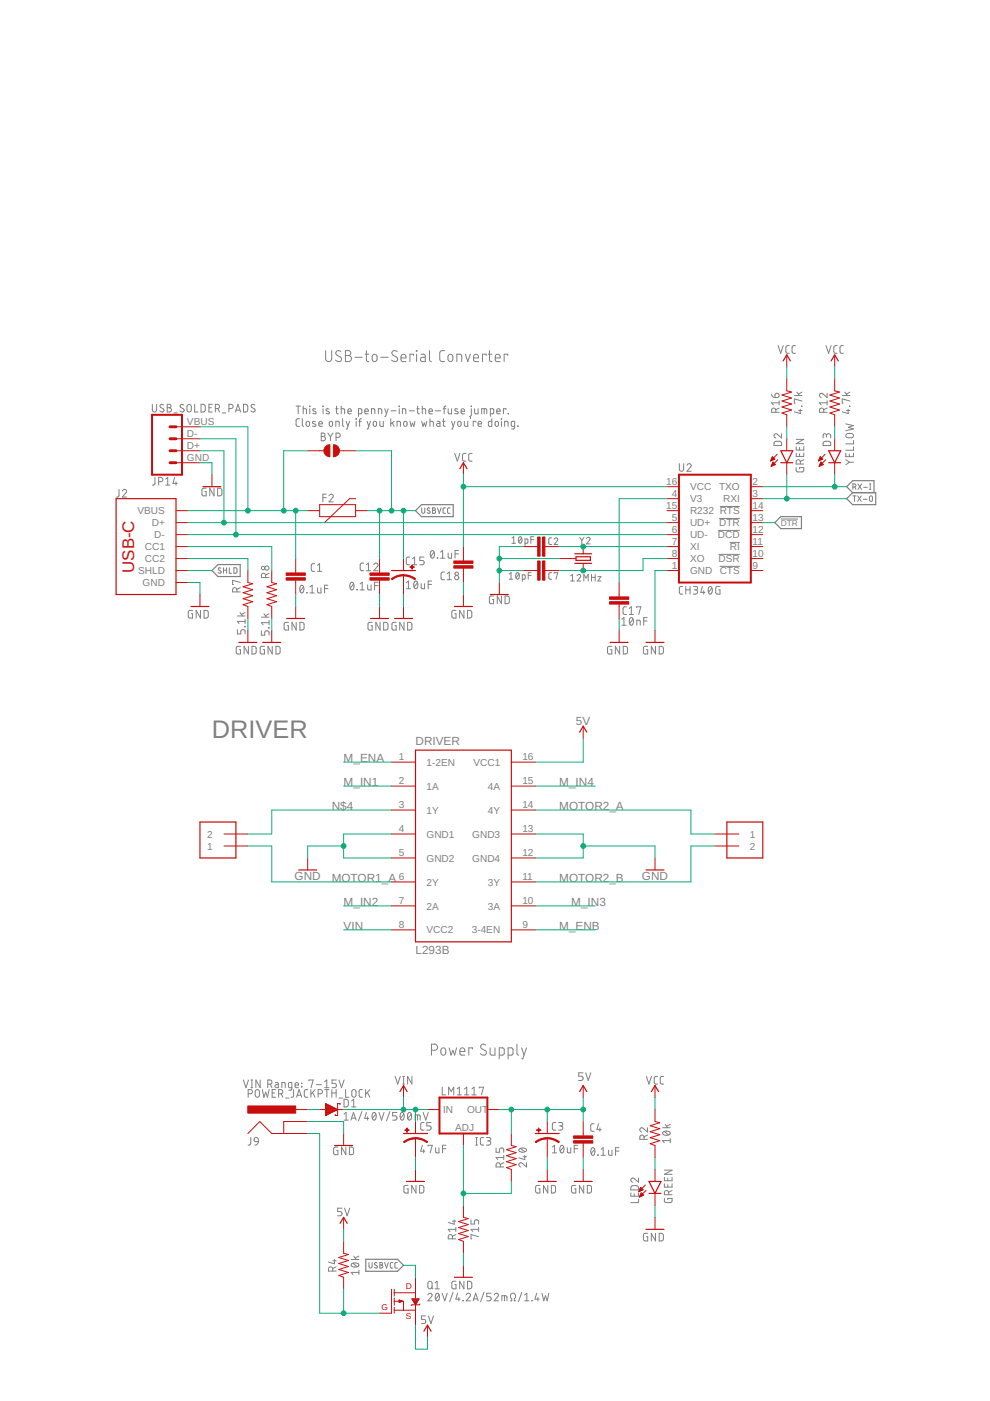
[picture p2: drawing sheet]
<svg xmlns="http://www.w3.org/2000/svg" width="210mm" height="297mm" viewBox="0 0 210 297" stroke-linecap="round" stroke-linejoin="round" font-family="sans-serif">
<g fill="none" stroke="#808080" stroke-width=".21">
<path d="M69 74.3v1.7a.65 .65 0 0 0 .7 .7 .65 .65 0 0 0 .6-.7v-1.7M72.3 74.5a.58 .58 0 0 0-.9-.1 .58 .58 0 0 0 .1 .9l.7 .4a.58 .58 0 0 1 0 .9 .58 .58 0 0 1-.8-.1l-.3-.2M73.2 74.3h.7a.52 .52 0 0 1 .5 .6 .52 .52 0 0 1-.5 .5 .65 .65 0 0 1 .6 .6 .65 .65 0 0 1-.6 .7h-.7zM73.2 75.4h.7M75.2 75.8h1.6M77.4 75.1h.8M77.7 74.3v2l.1 .3 .4 .1M79 75.3l.5-.2a.87 .87 0 0 1 0 1.6l-.3-.1-.3-.3zM80.7 75.8h1.6M84.2 74.5a.58 .58 0 0 0-.9-.1 .58 .58 0 0 0 .1 .9l.7 .4a.58 .58 0 0 1 0 .9 .58 .58 0 0 1-.9-.1l-.2-.2M85 75.9h1.1a.54 .54 0 0 0-.4-.8 .54 .54 0 0 0-.7 .5l.2 1 .9 .1M87.7 75.4v-.3h-.8v1.6"/>
<path d="M88.3 74.3l.1 .2zM88.3 75.1v1.6M89.3 75.1h.6l.2 .3 .1 1.3h-.6a.46 .46 0 0 1-.5-.5 .46 .46 0 0 1 .5-.4h.6M91.1 74.3v2l.1 .3 .3 .1M94.3 74.3l-.7 .1-.4 .4 .1 1.7 .3 .1 .7 .1M95.1 75.3l.5-.2a.87 .87 0 0 1 0 1.6l-.4-.1-.2-.3zM96.9 76.7v-1.6h.6l.4 .3v1.3M98.7 75.1l.5 1.6 .5-1.6M100.4 75.9h1.1a.54 .54 0 0 0-.4-.8 .54 .54 0 0 0-.7 .5l.1 1 1 .1M103.1 75.4v-.3h-.8v1.6M103.5 75.1h.8M103.8 74.3v2.1l.5 .3"/>
<path d="M105 75.9h1a.54 .54 0 0 0-.3-.8 .54 .54 0 0 0-.7 .5l.1 1 .9 .1M107.7 75.4v-.3h-.8v1.6M165 73.3l.5 1.6 .6-1.6M167.3 73.3l-.6 .1-.1 .2v1.1l.3 .2h.4M168.7 73.3h-.6l-.2 .3 .1 1.1 .1 .2h.6M175.1 73.3l.6 1.6 .5-1.6M177.5 73.3l-.6 .1-.1 .2v1.1l.2 .2h.5M178.8 73.3h-.5l-.2 .3v1.1l.2 .2h.5M32.3 85.7v1.2a.46 .46 0 0 0 .5 .5 .46 .46 0 0 0 .4-.5v-1.2M34.7 85.9l-.4-.2-.4 .4 .1 .2 .6 .4a.38 .38 0 0 1 .1 .5 .38 .38 0 0 1-.5 .1l-.3-.2M35.5 85.7h.4a.36 .36 0 0 1 .4 .4 .36 .36 0 0 1-.4 .3 .46 .46 0 0 1 .5 .5 .46 .46 0 0 1-.5 .5h-.4zM35.5 86.4h.4"/>
<path d="M36.9 87.5h.7M38.9 85.9l-.4-.2-.3 .4 .1 .2 .6 .4a.38 .38 0 0 1 .1 .5 .38 .38 0 0 1-.5 .1l-.4-.2M39.8 85.9l.3-.2 .3 .2 .2 1a.46 .46 0 0 1-.5 .5 .46 .46 0 0 1-.5-.5zM41.3 85.7v1.7h.7M42.6 85.7l.6 .1 .3 .2v1.1l-.3 .2-.6 .1zM44.3 86.4h.5M45 85.7h-.7v1.7h.7M45.7 86.6h.4a.46 .46 0 0 0 .4-.4 .46 .46 0 0 0-.4-.5h-.4v1.7M46.2 86.6l.3 .8M47.1 87.5h.8M48.5 86.6h.5a.46 .46 0 0 0 .4-.4 .46 .46 0 0 0-.4-.5h-.5v1.7M49.9 87.4l.6-1.7 .5 1.7"/>
<path d="M50.1 87h.8M51.6 85.7l.7 .1 .2 .2v.9l-.2 .4-.7 .1zM54 85.9l-.4-.2-.4 .4 .1 .2 .6 .4a.38 .38 0 0 1 .2 .5 .38 .38 0 0 1-.6 .1l-.3-.2M62.8 86.1h.9M63.2 86.1v1.6M63.5 88.8l-.6 .1-.1 .2v1.1l.2 .2h.5M64.1 88.8v1.3l.3 .3M64.3 86.7l.7 .1v.9M64.3 86.1v1.6M65 89.4h.5l.1 .6a.37 .37 0 0 1-.3 .4 .37 .37 0 0 1-.4-.4zM65.6 86.1l.1 .1zM65.7 86.7v1"/>
<path d="M66.9 89.4l-.4-.1-.2 .3 .7 .4v.3l-.2 .1-.5-.1M67 86.7h-.5l-.2 .2 .7 .5v.2l-.2 .1h-.5M67.6 89.9h.7a.39 .39 0 0 0-.2-.6 .39 .39 0 0 0-.5 .4l.1 .6 .6 .1M68.1 91.8h.5a.36 .36 0 0 1 .3 .4 .36 .36 0 0 1-.3 .3 .46 .46 0 0 1 .4 .5 .46 .46 0 0 1-.4 .5h-.5zM68.1 92.5h.5M68.5 86.1v.1zM68.5 86.7v1M69.5 91.8l.6 .8M69.7 86.7h-.4l-.2 .2 .7 .5v.2l-.2 .1h-.5M69.9 89.4h.5l.1 .6a.36 .36 0 0 1-.3 .4 .36 .36 0 0 1-.4-.4zM70.1 92.6v.9M70.6 91.8l-.5 .8"/>
<path d="M71.2 86.7h.5M71.2 90.4v-1.1l.7 .2v.9M71.2 92.7h.5a.46 .46 0 0 0 .4-.4 .46 .46 0 0 0-.4-.5h-.5v1.7M71.4 86.1v1.5l.3 .1M72.3 86.7l.7 .1 .1 .9M72.3 86.1v1.6M72.6 88.8v1.3l.3 .3M73.4 89.3l.4 1.1M73.8 87.2h.7a.38 .38 0 0 0-.3-.5 .38 .38 0 0 0-.4 .3v.7h.7M74.1 89.3l-.5 1.7h-.2M75.5 88.8l.1 .1zM75.5 89.3v1.1"/>
<path d="M76 87.7h.6l.1-.1v-.7l-.1-.2h-.6v1.6M76.1 89.3h.5M76.6 88.8l-.4 .2v1.4M77.3 87.2h.8a.39 .39 0 0 0-.3-.5 .39 .39 0 0 0-.5 .3l.1 .7h.7M77.8 89.3l.4 1.1M78.5 89.3l-.5 1.7h-.2M78.8 87.7v-1l.6 .1 .1 .9M79.2 89.4h.5l.1 .6a.36 .36 0 0 1-.3 .4 .36 .36 0 0 1-.4-.4zM80.2 87.7v-1l.7 .1v.9M80.5 89.3l.1 .9 .2 .2h.5v-1.1M81.6 86.7l.3 1M82.3 86.7l-.6 1.6h-.1"/>
<path d="M82.8 88.8v1.6M82.9 87.1h1.1M83.2 89.6l.4 .8M83.6 89.3l-.8 .6M84.2 90.4v-1.1l.7 .2v.9M84.6 86.1l.1 .1zM84.6 86.7v1M85.3 87.7v-1l.7 .1v.9M85.7 89.4h.5l.1 .6a.37 .37 0 0 1-.4 .4 .37 .37 0 0 1-.3-.4zM86.8 87.1h1M86.9 89.3l.3 1.1 .3-.7 .2 .7 .3-1.1M88.4 86.7h.5"/>
<path d="M88.5 86.1l.1 1.5 .3 .1M89.4 89.3l.3 1.1 .3-.7 .2 .7 .3-1.1M89.5 86.7l.7 .1 .1 .9M89.5 86.1v1.6M91 87.2h.7a.38 .38 0 0 0-.3-.5 .38 .38 0 0 0-.4 .3v.7h.7M91.2 89.3l.6 .2 .1 .9M91.2 88.8v1.6M92.3 87.1h1.1M92.6 89.3h.5l.2 .3v.8h-.6l-.1-.2v-.3l.7-.1M93.8 89.3h.6M94 86.7h.5M94 88.8v1.4l.4 .2"/>
<path d="M94.5 86.1l-.3 .2v1.4M95 86.7v.9l.3 .1h.4v-1M95.7 89.3l.4 1.1M96.4 96.1l.6 1.7 .5-1.7M96.5 89.3l-.6 1.7h-.2M97 86.7h-.4l-.2 .2 .7 .5v.2l-.2 .1h-.5M97.2 89.4h.5l.1 .6a.36 .36 0 0 1-.4 .4 .36 .36 0 0 1-.4-.4zM97.8 87.2h.7a.38 .38 0 0 0-.3-.5 .38 .38 0 0 0-.4 .3l.1 .7h.6M98.4 89.3l.1 .9 .2 .2h.5v-1.1M98.8 96.1l-.5 .1-.2 .3v1.1l.2 .1 .5 .1M99.8 88.4v.4M99.9 86.1l.1 .1z"/>
<path d="M99.9 86.7v1.3l-.1 .2-.2 .1M100.1 96.1l-.5 .1-.2 .3v1.1l.2 .1 .5 .1M100.6 86.7v.9l.3 .1h.5v-1M100.9 89.5v-.2h-.6v1.1M101.4 89.9h.7a.38 .38 0 0 0-.3-.6 .38 .38 0 0 0-.4 .4l.1 .6 .6 .1M102.1 87.7v-1h1l.1 1M102.7 86.7v1M104 87.7h.6l.1-.8-.1-.2h-.6v1.6M104.3 88.8v1.6h-.6l-.2-.3 .1-.6 .1-.2h.6M105.1 89.4h.5l.1 .6a.36 .36 0 0 1-.4 .4 .36 .36 0 0 1-.3-.4zM105.3 87.2h.7a.38 .38 0 0 0-.2-.5 .38 .38 0 0 0-.5 .3l.1 .7h.6M106.3 88.8l.1 .1z"/>
<path d="M106.3 89.3v1.1M107 90.4v-1.1l.7 .2v.9M107.3 86.8v-.1h-.6v1M107.7 87.7h.1zM109.1 90.4h-.5l-.2-.2v-.6l.2-.3h.5v1.4l-.1 .2-.5 .1M109.7 90.3l.2 .1zM144 98.3v1.2a.46 .46 0 0 0 .5 .4 .46 .46 0 0 0 .4-.4v-1.2M145.6 98.7a.44 .44 0 0 1 .7-.4 .44 .44 0 0 1 .1 .7l-.8 .9h1M163.6 83.6l.3 .6 .4 .1M164.2 93.7l.3-.1h.9l.3 .3v.6h-1.6zM164.4 83.5a.46 .46 0 0 1 .8 .1 .46 .46 0 0 1-.4 .7h-.5zM164.5 87.4v-.4a.44 .44 0 0 0-.5-.5 .44 .44 0 0 0-.4 .5v.4h1.6"/>
<path d="M165.2 85.4h-1.6l.4 .5M165.2 86.5l-.7 .4M165.2 85v.9M165.7 91.9v1l-.9-.8a.44 .44 0 0 0-.7 .1 .44 .44 0 0 0 .4 .7M168.4 83.9h1.6M168.8 99.1v.7l.2 .2 1.1 .1 .3-.3v-.7h-.9v.3M168.8 93.2h1.6l-1.6 .9h1.6M168.8 94.7v.7h1.6v-.7M168.8 96.1v.7h1.6v-.7M169 83.1l.5 .8M169.3 87h.7M169.5 94.9v.5"/>
<path d="M169.5 96.2v.6M169.7 86.8v.9l-1.3-.4M169.7 98.4v-.5a.44 .44 0 0 0-.5-.4 .44 .44 0 0 0-.4 .4v.5h1.6M169.9 86.1l.1 .1zM170 85l-1.6-.4v.9h.2M170 83.1l-.7 .4M170.4 97.5l-.7 .3M174.6 93.7l.4-.1h.9l.2 .3v.6h-1.6zM174.6 87.4v-.4a.44 .44 0 0 0-.4-.5 .44 .44 0 0 0-.4 .5v.4h1.6M175.2 92.4a.44 .44 0 0 1 .5-.5 .44 .44 0 0 1 .4 .5v.5M175.2 92.7v-.4a.36 .36 0 0 0-.3-.4 .36 .36 0 0 0-.4 .4v.6M175.4 83.4v.9l-.9-.8a.44 .44 0 0 0-.7 .2 .44 .44 0 0 0 .3 .6"/>
<path d="M175.4 86.5l-.8 .4M175.4 85.4h-1.6l.3 .5M175.4 85v.9M178.6 83.9h1.6M179.1 83.1l.6 .8M179.3 97.5l.8 .5M179.3 96.1v.7h1.7v-.7M179.3 89.9l1.7 .3-1.1 .4 1.1 .4-1.7 .3M179.5 92.1l1-.2a.46 .46 0 0 1 .5 .5 .46 .46 0 0 1-.5 .4l-1-.1-.2-.3zM179.5 87h.7M179.8 86.8v.9l-1.2-.4M180.1 96.3v.5"/>
<path d="M180.1 86.1l.1 .1zM180.1 98l-.8 .5M180.1 98h.9M180.2 85l-1.6-.4v.9h.2M180.2 83.1l-.8 .4M181 93.4v.7h-1.7M181 94.7v.8h-1.7M25.2 103.8v1.4l-.2 .2h-.3M25.9 104.1a.45 .45 0 0 1 .7-.3 .45 .45 0 0 1 .1 .7l-.8 .9h.9M32.9 101.2l-.1 1.4-.5 .2M33.6 102.1h.5a.46 .46 0 0 0 .4-.4 .46 .46 0 0 0-.4-.5h-.5v1.6M35.1 102.8h.9"/>
<path d="M35.1 101.6l.5-.4v1.6M37 101.2l-.3 1.3h.9M37.3 102.1v.7M43.7 103.5h-.5l-.4 .2v1.1l.2 .3h.7v-.9h-.3M45.4 103.5v1.6l-.9-1.6v1.6M46.1 103.5h.7l.2 .3 .1 .9-.3 .4h-.7zM66.7 119.5h-.5l-.2 .4 .1 1.1 .6 .1M67.3 119.9l.5-.4v1.6M68.5 105.5h.7M69.2 104.8h-.7v1.6M69.8 105.1a.44 .44 0 0 1 .6-.3 .44 .44 0 0 1 .1 .7l-.7 .9h.9M77.1 119.4h-.5l-.2 .3 .1 1.2 .6 .1"/>
<path d="M77.7 119.7l.4-.3v1.6M79.2 119.7a.44 .44 0 0 1 .7-.3 .44 .44 0 0 1 .1 .7l-.8 .9h1M86.9 118.1l-.5 .1-.3 .3 .1 1 .2 .2h.5M87.4 119.7h.9M87.4 118.5l.5-.4v1.6M89.4 107.7v.8l.3 .3 .3-.1 .1-1M89.9 118.1h-.9v.7h.6a.46 .46 0 0 1 .3 .5 .46 .46 0 0 1-.3 .4h-.6M91.1 107.8l-.3-.1-.2 .2 .5 .5a.32 .32 0 0 1-.1 .5 .32 .32 0 0 1-.4-.2M91.4 116.8l.3-.1a.97 .97 0 0 1 0 1.6 1.02 1.02 0 0 1-.3-1.5zM91.7 107.7l.5 .1v.3l-.1 .1 .3 .3-.2 .3h-.5zM91.7 108.2h.4M92 117.1l-.7 .9"/>
<path d="M92.7 118.3h.1zM92.8 107.7l.3 1.1 .4-1.1M93.4 118.3h.9M93.4 117.1l.5-.4v1.6M94.5 107.7h-.4l-.2 .2 .1 .8 .5 .1M95 117.3v.9l.3 .1h.4v-1M95.4 107.7h-.4l-.1 .2v.8l.5 .1M96.5 117.4h.7M97.2 116.7h-.7v1.6M108.5 114.1l.4-.3v1.4M108.5 115.2h.8M110.1 113.9l.1-.1a.73 .73 0 0 1 .5 .7 .73 .73 0 0 1-.4 .7 .88 .88 0 0 1-.2-1.3z"/>
<path d="M110.6 114.1l-.6 .8M111.3 115.2l.6-.1-.1-.8h-.5v1.4M112.5 114.4h.7M113.2 113.8h-.7v1.4M117 114l-.5 .1-.1 .2v1l.1 .1h.5M117.5 114.3a.38 .38 0 0 1 .5-.2 .38 .38 0 0 1 .2 .6l-.7 .7h.8M122.9 113.9l.5 .7M123.4 114.6v.7M123.8 113.9l-.4 .7M124.3 114.2a.38 .38 0 0 1 .6-.3 .38 .38 0 0 1 .1 .6l-.7 .8h.8M152.2 112.5h4.7M152.4 117.5h4.5"/>
<path d="M152.5 109.9h4.4M152.6 107.4h4.3M154.7 115h2.2M165.5 110h3.7M180.8 103.3l.6-.2v-.4l-.6-.1v1.2M180.8 105.1h.7M181.2 105.1v1.2M181.2 103.3l.3 .5M181.8 105.1l.8 1.2M181.9 102.6l.8 1.2M182.6 105.1l-.8 1.2M182.7 102.6l-.8 1.2"/>
<path d="M183 105.9h.8M183.1 103.3h.8M184.4 102.6h.2M184.4 103.8h.2M184.5 105.2l.2-.1 .3 .2v.8l-.3 .2-.3-.2zM184.5 102.6v1.2M40.8 129.4h-.6l-.2 .2-.1 1.1 .3 .3h.6v-.9h-.2M42.5 129.4v1.6l-.9-1.6v1.6M43.3 129.4l.6 .1 .2 .2v1.1l-.2 .2h-.6zM46.8 120.5l-.3-.1-.2 .1v.3l.5 .3a.32 .32 0 0 1-.1 .5 .32 .32 0 0 1-.5-.2M47.4 120.4v1.1M47.4 120.9h.6"/>
<path d="M48 120.4v1.1M48.6 120.4v1.1h.5M49.6 120.4h.5l.1 .2v.7l-.1 .2h-.5zM50.2 125.5v-.5a.46 .46 0 0 0-.4-.4 .46 .46 0 0 0-.5 .4v.5h1.6M50.3 133.5v.9h.8v-.5a.46 .46 0 0 1 .4-.4 .46 .46 0 0 1 .5 .4v.5M50.3 130.6h1.7M50.9 129.9l.5 .7M50.9 123.5l-1.6-.5v.9h.2M50.9 124.6l-.7 .3M51 137l-.7 .1-.2 .2v1l.2 .3 .7 .1v-.9h-.3M51.9 132.8l.1 .1zM52 131.3v.9"/>
<path d="M52 131.8h-1.7l.4 .4M52 129.9l-.8 .4M52.7 137v1.7l-.9-1.7v1.7M53.4 137l.6 .1 .3 .2v1.1l-.3 .2-.6 .1zM55.4 133.8v.9h.7v-.6a.46 .46 0 0 1 .5-.4 .46 .46 0 0 1 .4 .4v.6M55.4 130.9h1.6M56 130.1l.5 .8M56.1 137l-.7 .1-.2 .2v1l.2 .3 .7 .1v-.9h-.3M56.3 122.4v-.4a.46 .46 0 0 0-.4-.5 .46 .46 0 0 0-.5 .5v.4h1.6M57 133.1v.1zM57 131.6v.9M57 132h-1.6l.4 .5"/>
<path d="M57 130.1l-.7 .4M57 121.5l-.7 .4M57.7 137v1.7l-.9-1.7v1.7M58.5 137l.6 .1 .3 .2v1.1l-.3 .2-.6 .1zM61.2 132h-.7l-.2 .2-.1 1 .3 .4h.7v-.9h-.3M62.8 132v1.6l-.9-1.6v1.6M63.6 132h.6l.3 .2v1.1l-.3 .2-.6 .1zM63.8 124.2l.2-.1a.95 .95 0 0 1 0 1.6 1.04 1.04 0 0 1-.2-1.5zM64.3 124.4l-.7 .9M65 125.6l.1 .1zM65.7 125.7h.9M65.7 124.4l.5-.3v1.6"/>
<path d="M67.3 121.1h.9M67.3 124.6l.1 .9 .2 .2h.5v-1.1M68.8 124.8h.7M69.5 124.1h-.7v1.6M74.4 123.5l.2-.1a.97 .97 0 0 1 0 1.7 1.02 1.02 0 0 1-.2-1.6zM75 123.8l-.7 .9M75.7 125l.1 .1zM76.3 125.1h1M76.3 123.8l.5-.4v1.7M77.7 121h.9M78 124v.9l.2 .2h.5v-1.1M78.9 132h-.7l-.2 .2v1l.2 .4h.7v-.9h-.2"/>
<path d="M79.4 124.2h.8M80.2 123.4h-.8v1.7M80.6 132v1.6l-.9-1.6v1.6M81.3 132h.7l.2 .2 .1 .9-.3 .4-.7 .1zM84 132h-.7l-.2 .2v1l.2 .4h.7v-.9h-.3M85.7 132v1.6l-.9-1.6v1.6M86.1 123.5l.5-.3v1.6M86.1 124.8h.9M86.4 132h.7l.2 .2v.9l-.2 .4-.7 .1zM87.9 123.3l.3-.1a.97 .97 0 0 1 0 1.6 1.02 1.02 0 0 1-.3-1.5zM88.5 123.5l-.7 1M89.3 123.7v1l.3 .1h.4v-1.1"/>
<path d="M90.8 123.9h.7M91.5 123.2h-.7v1.6M94.2 121.3h-.5l-.2 .3v1.1l.2 .2h.5M94.8 122.9h.9M94.8 121.6l.5-.3v1.6M96.7 129.4h-.7l-.2 .2v1.1l.2 .3h.7v-.9h-.3M98.4 129.4v1.6l-.9-1.6v1.6M99.1 129.4l.7 .1 .2 .2v.9l-.2 .4h-.7zM104.6 126.4h-.6l-.2 .2v1l.2 .4h.6v-.9h-.2M106.3 126.4v1.6l-.9-1.6v1.6M107.1 126.4h.6l.2 .2 .1 1-.3 .4h-.6zM108 121.7l.4-.3v1.4"/>
<path d="M108 122.8h.7M109.5 121.5l.2-.1a.83 .83 0 0 1 0 1.4 .88 .88 0 0 1-.2-1.3zM110 121.7l-.6 .8M110.7 122.8l.6-.1v-.8h-.6v1.4M112 122h.6M112.6 121.4h-.6v1.4M117 121.4h-.5l-.1 .3v.9l.6 .2M117.5 121.6v-.2h.8l-.4 1.4M121 123.2h.8M121 122.1l.4-.3v1.4M122.4 122.1a.38 .38 0 0 1 .5-.3 .38 .38 0 0 1 .1 .6l-.6 .8h.7M123.8 123.2v-1.4l.4 .8 .5-.8v1.4"/>
<path d="M125.4 121.8v1.4M125.4 122.4h.8M126.2 121.8v1.4M126.8 122.3h.6l-.6 .9h.6M129.7 137l-.7 .1-.2 .2v1l.2 .3 .7 .1v-.9h-.3M131.4 137v1.7l-.9-1.7v1.7M131.8 131.3l.5-.4v1.7M131.8 132.6h1M132.1 137l.7 .1 .2 .2v1.1l-.2 .2-.7 .1zM132.8 128.7h-.5l-.2 .3v1l.2 .3h.5M133.4 130.3h.9M133.4 129l.5-.3v1.6"/>
<path d="M133.6 131h.1a.8 .8 0 0 1 .7 .5 .8 .8 0 0 1-.2 .8l-.3 .3a1.04 1.04 0 0 1-.3-1.6zM134.2 131.3l-.7 .9M135 128.8v-.1h.9l-.5 1.6M135 132.6v-1.1l.7 .1v1M136.5 131.7h.7M137.2 130.9h-.7v1.7M137.3 137l-.6 .1-.3 .2v1l.3 .3 .6 .1v-.9h-.2M139 137v1.7l-.9-1.7v1.7M139.8 137l.6 .1 .2 .2v1.1l-.2 .2-.6 .1zM144.8 124.3l-.5 .1-.3 .3 .1 1 .2 .2 .5 .1M145.4 124.3v1.7M145.4 125.1h.9"/>
<path d="M146.3 124.3v1.7M147 124.3h.6a.36 .36 0 0 1 .3 .4 .36 .36 0 0 1-.3 .4h-.4M147.5 125.1a.46 .46 0 0 1 .4 .4 .46 .46 0 0 1-.4 .5h-.5M148.9 124.3l-.3 1.3h.9M149.2 125.2v.8M150.3 124.4l.3-.1a.95 .95 0 0 1 0 1.7 1.04 1.04 0 0 1-.3-1.6zM150.9 124.7l-.7 .9M152.6 120.1h4.3M152.7 124.3l-.7 .1-.2 .2-.1 1 .3 .3 .7 .1v-.9h-.3M51.6 229l.6 1.6 .5-1.6M52.6 231.9h.5a.44 .44 0 0 0 .4-.4 .44 .44 0 0 0-.4-.5h-.5v1.6M53.2 230.6h.4"/>
<path d="M53.2 229h.4M53.4 229v1.6M54.3 231.1l.3-.1 .3 .1 .1 1.1a.46 .46 0 0 1-.4 .4 .46 .46 0 0 1-.5-.4zM55.2 229v1.6l-.9-1.6v1.6M55.6 231l.4 1.6 .3-1.1 .4 1.1 .4-1.6M56.8 229.9h.4a.44 .44 0 0 0 .5-.5 .44 .44 0 0 0-.5-.4h-.4v1.6M57.3 229.9l.4 .7M57.7 231.7h.6M58.4 229.5h.4l.2 .3v.8h-.5l-.2-.2 .1-.3 .6-.1M58.4 231h-.7v1.6h.7M59.1 231.9h.4a.44 .44 0 0 0 .5-.4 .44 .44 0 0 0-.5-.5h-.4v1.6M59.6 231.9l.4 .7"/>
<path d="M59.8 230.6v-1.1l.7 .2v.9M60.6 232.8h.7M61.9 230.6h-.6l-.1-.2v-.6l.1-.3h.6v1.4l-.2 .2h-.4M62.3 231l-.1 1.4-.5 .2M62.6 230.1h.7a.38 .38 0 0 0-.3-.6 .38 .38 0 0 0-.4 .4l.1 .6 .6 .1M62.9 232.6l.5-1.6 .6 1.6M63 232.2h.8M63.9 229.7h.1zM63.9 230.4l.1 .1zM65.3 231h-.6l-.2 .4 .1 1.1 .7 .1M65.5 229.2v-.2h.9l-.4 1.6M65.9 231v1.6"/>
<path d="M66.3 231.6l.5 1M66.8 231l-.9 1M67.1 230h1.1M67.5 231.9h.4a.44 .44 0 0 0 .5-.4 .44 .44 0 0 0-.5-.5h-.4v1.6M68.8 230.6h.9M68.8 229.3l.5-.3v1.6M68.9 231h.9M69.3 231v1.6M70.4 231v1.6M70.4 231.7h.9M71.3 231v1.6M71.3 229h-.9v.7h.5a.46 .46 0 0 1 .4 .5 .46 .46 0 0 1-.4 .4h-.5"/>
<path d="M71.9 229l.5 1.6 .6-1.6M71.9 232.8h.7M72.9 233.1h.7l.2 .2 .1 .9-.3 .5h-.7zM72.9 236.2l.5-.3v1.6M72.9 237.5h1M73.3 231v1.6h.7M74.4 237.5l.6-1.6 .5 1.6M74.5 237.1h.9M74.5 234.7h1M74.5 233.4l.5-.3v1.6M74.7 231.1l.3-.1 .4 .1 .1 1.1a.44 .44 0 0 1-.5 .4 .44 .44 0 0 1-.4-.4zM76.7 235.7l-.7 2"/>
<path d="M76.9 231h-.5l-.3 .4 .1 1.1 .7 .1M77.5 231v1.6M77.7 235.9l-.4 1.2h.9M77.9 231.6l.5 1M77.9 236.8v.7M78.4 231l-.9 1M79.1 236l.2-.1a.97 .97 0 0 1 0 1.6 1.02 1.02 0 0 1-.2-1.5zM79.7 236.2l-.7 .9M80.3 235.9l.6 1.6 .5-1.6M82.7 235.7l-.8 2M83.8 228.2l.5 1.6 .6-1.6M84.2 235.9h-1v.7h.6a.46 .46 0 0 1 .4 .4 .46 .46 0 0 1-.4 .5h-.6"/>
<path d="M85 236l.1-.1a.8 .8 0 0 1 .7 .5 .8 .8 0 0 1-.2 .9l-.3 .2a1.04 1.04 0 0 1-.3-1.5zM85.4 229.8h.4M85.4 228.2h.4M85.6 228.2v1.6M85.6 236.2l-.7 .9M86.6 236l.2-.1a.97 .97 0 0 1 0 1.6 1.02 1.02 0 0 1-.2-1.5zM87.2 236.2l-.7 .9M87.3 228.2v1.6l-.9-1.6v1.6M88 237.5v-1.1l1 .1 .1 1M88.5 236.4v1.1M89.7 235.9l.6 1.6 .5-1.6M89.9 238h-.5l-.2 .4v1l.2 .2h.5"/>
<path d="M91.4 238h-.9v.7h.5a.45 .45 0 0 1 .4 .5 .45 .45 0 0 1-.4 .4h-.5M91.5 222.7h.6a.65 .65 0 0 0 .7-.7 .65 .65 0 0 0-.7-.6h-.6v2.3M93.6 222.4l.5-.2a.92 .92 0 0 1 .2 1.4l-.4 .1-.3-.2-.1-.3zM93.8 230.5v1.6h.7M95.1 232.1v-1.6l.6 .9 .5-.9v1.6M95.2 222.2l.4 1.5 .4-1 .4 1 .4-1.5M96.9 232.1h.9M96.9 230.9l.5-.4v1.6M97.5 222.9h1.1a.55 .55 0 0 0-.4-.7 .55 .55 0 0 0-.7 .5l.1 .9 1 .1M98.5 232.1h.9M98.5 230.9l.5-.4v1.6M100.1 232.1h.9"/>
<path d="M100.1 230.9l.4-.4v1.6M100.2 222.4v-.2h-.8v1.5M101.6 230.7v-.2h.9l-.4 1.6M103 221.6a.58 .58 0 0 0-.9-.1 .58 .58 0 0 0 .1 .9l.7 .3a.58 .58 0 0 1 0 .9 .58 .58 0 0 1-.8 0l-.3-.2M103.9 222.2v1.1l.1 .3 .3 .1h.6v-1.5M105.9 223.7h.8l.2-.2v-1l-.2-.3h-.8v2.3M107.7 223.7h.8l.3-.2v-1.1l-.3-.2h-.8v2.3M109.6 221.4v2.1l.4 .2M110.6 222.2l.5 1.5M111.6 222.2l-.8 2.3h-.2M117.8 238h-.5l-.2 .4 .1 1 .1 .2h.5M118.4 238h.6a.36 .36 0 0 1 .3 .4 .36 .36 0 0 1-.3 .3h-.4"/>
<path d="M118.9 238.7a.44 .44 0 0 1 .4 .5 .44 .44 0 0 1-.4 .4h-.5M123.6 227.5h-.9v.7h.6a.46 .46 0 0 1 .3 .4 .46 .46 0 0 1-.3 .5h-.6M124.2 227.5l.5 1.6 .6-1.6M126 238.3h-.5l-.3 .3 .1 1 .2 .2 .5 .1M126.9 238.3l-.3 1.2h.9M127.2 239.1v.8M137.1 228.2l.5 1.6 .5-1.6M137.3 239.1v.9l-.9-.8a.45 .45 0 0 0-.7 .2 .45 .45 0 0 0 .3 .6M139.4 228.2h-.5l-.2 .4v1l.2 .2h.5M140.5 239.1h1.6M140.7 228.2h-.5l-.2 .4v1l.4 .2h.3M140.8 239.9l1 .7"/>
<path d="M141 238.4l.6 .7M142.1 238.4l-.7 .4M53.2 241.2l-.1 1.4-.5 .2M54 241.3l.3-.1 .3 .1 .2 .8-.8-.1-.1-.4zM54.8 242.1l-.3 .6-.4 .1M71.6 243.2h-.6l-.2 .2v1.2l.2 .2h.6v-.9h-.2M72.5 256.2h-.9v.7h.5a.45 .45 0 0 1 .4 .4 .45 .45 0 0 1-.4 .5h-.5M73 256.2l.6 1.6 .5-1.6M73.3 243.2v1.6l-.9-1.6v1.6M74.1 243.2h.6l.3 .3v1l-.3 .3h-.6zM86.5 251.3l-.6 .1-.2 .1-.1 1.1 .3 .3h.6v-.8h-.2M88.2 251.3v1.6l-.9-1.6v1.6"/>
<path d="M89 251.3l.6 .1 .2 .2 .1 .9-.3 .4h-.6zM89.6 242.8l-.4 1.3h.9M89.8 243.7v.7M90.7 243v-.2h1l-.5 1.6M92.4 243.4v.9l.2 .1h.5v-1M93.8 243.5h.8M94.6 242.8h-.8v1.6M95.9 258.9h.7M96.3 258.6v.9l-1.3-.3M99.9 258.6v.9h.7v-.5a.45 .45 0 0 1 .4-.4 .45 .45 0 0 1 .5 .4v.5M100.9 242.8h.3M100.9 241.2h.3"/>
<path d="M101 241.2v1.6M102.6 241.2h-.5l-.2 .3v1.1l.2 .2h.5M103.1 241.2h.6a.36 .36 0 0 1 .4 .3 .36 .36 0 0 1-.4 .4h-.4M103.6 241.9a.44 .44 0 0 1 .5 .4 .44 .44 0 0 1-.5 .5h-.5M105.2 243.4v.9h.7v-.5a.45 .45 0 0 1 .5-.4 .45 .45 0 0 1 .4 .4v.5M106.1 247.4v-.4a.46 .46 0 0 0-.5-.5 .46 .46 0 0 0-.4 .5v.4h1.6M106.8 246.5l-.7 .4M106.8 245.4h-1.6l.4 .5M106.8 245v.9M110.1 243.6a1 1 0 0 1 1.5 .2 .95 .95 0 0 1-1.6 0zM110.4 243.5l.9 .7M110.9 245.2h.7"/>
<path d="M111.3 245v.9l-1.3-.4M111.6 246.5v.9l-.9-.7a.45 .45 0 0 0-.7 .1 .45 .45 0 0 0 .4 .6M114.5 251.3l-.7 .1-.2 .1v1.1l.2 .3h.7v-.8h-.3M116.1 251.3v1.6l-.9-1.6v1.6M116.9 251.3l.6 .1 .3 .2v1.1l-.3 .2h-.6zM117.1 243.2l.5-.4v1.6M117.1 244.4h.9M118.9 242.9l.2-.1a.93 .93 0 0 1 0 1.6 1.02 1.02 0 0 1-.2-1.5zM119.5 243.2l-.7 .9M120.3 243.4v.9l.3 .1h.4v-1M121.8 243.5h.7M122.1 251.3l-.7 .1-.2 .1v1.1l.2 .3h.7v-.8h-.3"/>
<path d="M122.5 242.8h-.7v1.6M123.8 251.3v1.6l-.9-1.6v1.6M124.5 251.3l.6 .1 .3 .2v1.1l-.3 .2h-.6zM125.5 243.4l.2-.1a.95 .95 0 0 1 0 1.6 1 1 0 0 1-.2-1.5zM126.1 243.7l-.8 .9M126.7 244.9h.1zM127.4 244.9h.9M127.4 243.7l.5-.4v1.6M129 243.9l.1 .9 .2 .1h.5v-1M130.5 244.1h.7M131.2 243.3h-.7v1.6M133.8 252.9v.7h1.6v-.7"/>
<path d="M133.9 251.5l1.2-.1 .2 .3 .1 .6h-1.6zM134.5 253.1v.5M135.4 249.8v.9l-.9-.8a.44 .44 0 0 0-.7 .1 .44 .44 0 0 0 .3 .7M135.4 254.3v.7h-1.6M136.6 241.6v-.5a.46 .46 0 0 0-.5-.5 .46 .46 0 0 0-.4 .5v.5h1.6M137.3 240.6l-.7 .4M140.6 240a1.02 1.02 0 0 1 1.5 .3 .97 .97 0 0 1-1.6 0zM140.9 254.1v.7l.2 .2h1l.4-.2v-.7h-.9v.3M140.9 249.6v.7h1.6v-.7M140.9 251v.7h1.6v-.7M140.9 248.1h1.6l-1.6 .9h1.6M141.6 249.8v.5"/>
<path d="M141.6 251.2v.5M141.8 253.3v-.4a.46 .46 0 0 0-.5-.5 .46 .46 0 0 0-.4 .5v.4h1.6M142.1 241.8h-1.6l.3 .5M142.1 241.4v.9M142.5 252.4l-.7 .4M70.5 269.5v-.5a.46 .46 0 0 0-.4-.4 .46 .46 0 0 0-.5 .4v.5h1.7M70.5 267.3h.8M70.9 267v.9l-1.3-.3M71.3 268.6l-.8 .3M74.5 267h1.6M74.6 267.9a1.03 1.03 0 0 1 1.5 .3 .97 .97 0 0 1-1.6 0zM74.8 267.8l.9 .8"/>
<path d="M75 266.3l.5 .7M76.1 269.8h-1.6l.3 .4M76.1 269.3v.9M76.1 266.3l-.8 .4M78.2 267.7v.8l.3 .3 .3-.1 .1-1M80 267.8l-.4-.1-.2 .2 .5 .5a.32 .32 0 0 1-.1 .5 .32 .32 0 0 1-.4-.2M80.5 267.7l.6 .1v.3l-.2 .1 .3 .3-.2 .3-.5 .1zM80.5 268.2h.4M81.6 267.7l.4 1.2 .3-1.2M83.3 267.7h-.4l-.1 .2v.8l.5 .2M84.2 267.7h-.4l-.1 .2v.8l.5 .2M90.3 279h-.9v.7h.5a.45 .45 0 0 1 .4 .5 .45 .45 0 0 1-.4 .4h-.5"/>
<path d="M90.7 274.6a.44 .44 0 0 1 .6-.4 .44 .44 0 0 1 .2 .7l-.8 .9h.9M90.8 279l.6 1.6 .5-1.6M90.8 271.8l.4-.1 .3 .1 .1 1a.44 .44 0 0 1-.4 .5 .44 .44 0 0 1-.5-.5zM91.4 272.9l.4 .4M92.2 272l.5-.3v1.6M92.2 273.3h1M92.5 274.3l.2-.1a.95 .95 0 0 1 0 1.6 1 1 0 0 1-.2-1.5zM93.1 274.6l-.7 .8M93.7 274.2l.6 1.6 .5-1.6M95.9 262.7v-.5a.44 .44 0 0 0-.4-.5 .44 .44 0 0 0-.5 .5v.5h1.6M96.1 274l-.8 2M96.6 260.6h-1.6l.4 .5"/>
<path d="M96.6 261.7l-.7 .4M96.6 260.2v.9M96.7 271.7h-.7l-.2 .2v1l.2 .3 .7 .1v-.9h-.3M97 274.2l-.4 1.2h1M97.3 275.1v.7M98.1 275.7l.1 .1zM98.4 271.7v1.6l-.9-1.6v1.6M98.8 274.6a.44 .44 0 0 1 .7-.4 .44 .44 0 0 1 .1 .7l-.8 .9h.9M99.1 271.7h.7l.2 .2v.9l-.2 .4-.7 .1zM100.3 275.8l.6-1.6 .5 1.6M100.4 275.4h.9M101.5 260.2v.9"/>
<path d="M101.5 262.2l-1.6-.5v1h.1M101.5 260.6h-1.6l.3 .5M102.6 274l-.7 2M104.1 274.2h-.9v.7h.6a.45 .45 0 0 1 .3 .5 .45 .45 0 0 1-.3 .4h-.6M104.8 274.6a.44 .44 0 0 1 .6-.4 .44 .44 0 0 1 .1 .7l-.7 .9h.9M106.4 275.8v-1.1l1 .1 .1 1M107 274.7v1.1M108.2 275.8h.3v-.4a.61 .61 0 0 1-.2-1 .61 .61 0 0 1 1 0 .61 .61 0 0 1-.2 1v.4h.2M110.6 274l-.7 2M111.2 275.8h.9M111.2 274.6l.5-.4v1.6M112.7 275.7l.1 .1z"/>
<path d="M113.8 274.2l-.4 1.2h.9M114 275.1v.7M114.9 274.2l.4 1.6 .4-1.1 .3 1.1 .4-1.6M137.3 261.5h-.6l-.3 .2v1.2l.3 .2h.6v-.9h-.2M139 261.5v1.6l-.9-1.6v1.6M139.8 261.5h.6l.2 .3v1l-.2 .3h-.6z"/>
<circle cx="55.8" cy="120.4" r=".36"/>
<circle cx="56.6" cy="120.4" r=".45"/>
<circle cx="96.8" cy="122.5" r=".46"/>
<circle cx="96.8" cy="121.7" r=".36"/>
</g>
<path d="M89.4 107h6.7v2.5h-6.7l-1.3-1.2zM165.5 109.5h4.4v2.6h-4.4l-1.2-1.3zM180.8 104.5l-1.3-1.3 1.3-1.3h4.5v2.6M180.8 104.5h4.9v2.5h-4.9l-1.3-1.3zM44.9 121l1.3-1.3h4.7v2.5h-4.7zM77.6 267h6.7l1.3 1.3-1.3 1.2h-6.7z" fill="none" stroke="#808080" stroke-width=".25"/>
<g fill="none" stroke="#c90d0c" stroke-width=".25">
<path d="M166.1 76.5l.7-1.3 .8 1.3M176.2 76.5l.8-1.3 .7 1.3M97.5 99.4l.8-1.3 .7 1.3M165.5 98.1h2.6M165.5 95.6h2.6l-1.3 2.5zM175.7 95.6h2.5l-1.2 2.5zM175.7 98.1h2.5M24.6 105.7h12.7v20.3h-12.7zM43 103.2h3.8M121.9 119.4h3.5M121.9 117.4h3.5M122.1 118h3.1v.8h-3.1z"/>
<path d="M40.5 128.6h3.8M50.7 136.2h3.7M55.7 136.2h3.8M60.8 131.1h3.8M78.6 131.1h3.8M83 121h5.1M83.7 131.1h3.8M96.4 128.6h3.8M104 126h3.8M129.4 136.2h3.8M137 136.2h3.8M88.1 159h20.3v40.7h-20.3z"/>
<path d="M122.9 155.2l.8-1.2 .7 1.2M42.4 174.3h7.6v7.6h-7.6zM154.1 174.3h7.6v7.6h-7.6zM63.3 184.4h3.8M137 184.4h3.8M84.8 231.4l.8-1.2 .7 1.2M122.9 231.4l.8-1.2 .7 1.2M138.1 231.4l.8-1.2 .7 1.2M71 242.9h3.8M72.1 259.4l.8-1.3 .7 1.3M85.6 240.3h5M86.2 250.5h3.8"/>
<path d="M113.5 240.3h5.1M114.1 250.5h3.8M121.8 250.5h3.8M137.6 250.5h2.5l-1.2 2.5zM137.6 253h2.5M96.4 270.8h3.8M137 260.6h3.8M89.9 282.2l.7-1.2 .8 1.2"/>
</g>
<g fill="none" stroke="#c90d0c" stroke-width=".21">
<path d="M166.8 75.2v2.6M177 75.2v2.6M37.3 98.1h5.1M37.3 90.5h5.1M37.3 93h5.1M37.3 95.6h5.1M65.2 95.6h3.5M72 95.6h3.4M98.3 98.1v2.5M163.4 97.6h.2M163.5 97.5h.4M163.5 97.4h.7"/>
<path d="M163.5 98.8h.1M163.6 97.3h.6M163.6 98.7h.3M163.6 97.1h.5M163.6 98.6h.5M163.7 97h.3M163.7 98.5h.7M163.7 98.3h.6M163.7 96.9h.1M163.8 96.8l.5 .5-.9 .4zM163.8 98.2h.3M163.8 98.1h.2"/>
<path d="M163.9 98h.1M163.9 98l-.4 .9M163.9 98l.5 .5M164.4 98.5l-.9 .4M164.8 96.3l-1.4 1.4M164.9 97.5l-1.4 1.4M166.8 80.3v2.6l1 .2-2 .7 2 .6-2 .6 2 .7-2 .6 2 .6-2 .7 1 .3v2.6M166.8 93v2.6M166.8 98.1v2.5M173.6 97.6h.2M173.6 97.5h.5M173.7 97.4h.6"/>
<path d="M173.7 98.8h.1M173.7 97.3h.6M173.7 98.7h.3M173.8 98.6h.5M173.8 97.1h.4M173.8 97h.3M173.8 98.5h.7M173.9 98.3h.5M173.9 96.9h.1M173.9 96.8l.5 .5-.9 .4zM173.9 98.2h.4M174 98.1h.2"/>
<path d="M174.1 98l-.4 .9M174.1 98l.5 .5M174.1 98h.1M174.6 98.5l-.9 .4M174.9 96.3l-1.4 1.4M175.1 97.5l-1.4 1.4M177 80.3v2.6l1 .2-2 .7 2 .6-2 .6 2 .7-2 .6 2 .6-2 .7 1 .3v2.6M177 93v2.6M177 98.1v2.5M37.3 108.3h2.6M37.3 115.9h2.6M37.3 110.8h2.6"/>
<path d="M37.3 113.3h2.6M37.3 118.4h2.6M44.9 100.6v2.6M62.7 118.4v3.1M65.2 108.3h2.6M67.8 107h7.6v2.5h-7.6zM75.4 108.3h2.5M75.4 105.7h-1.3l-5.3 5.1M80.5 118.4v3.1M85.6 118.4v2.6M98.3 115.9v3M111 115.9h3"/>
<path d="M115.5 115.9h3.1M118.6 118.4h3.4M123.7 115.9v1.5M123.7 119.4v1.6M141.4 108.3h2.6M141.4 115.9h2.6M141.4 110.8h2.6M141.4 113.3h2.6M141.4 118.4h2.6M141.4 105.7h2.6M141.4 103.2h2.6M159.2 108.3h2.5"/>
<path d="M159.2 115.9h2.5M159.2 110.8h2.5M159.2 113.3h2.5M159.2 118.4h2.5M159.2 105.7h2.5M159.2 103.2h2.5M37.3 123.5h2.6M37.3 121h2.6M42.4 126v2.6M52.6 121v2.5l1 .3-2.1 .6 2.1 .6-2.1 .7 2.1 .6-2.1 .6 2.1 .7-2.1 .6 1.1 .4v2.5M52.6 133.7v2.5M57.6 121v2.5l1 .3-2 .6 2 .6-2 .7 2 .6-2 .6 2 .7-2 .6 1 .4v2.5"/>
<path d="M57.6 133.7v2.5M62.7 123v3M62.7 128.6v2.5M80.5 123v3M80.5 128.6v2.5M85.6 122v4M85.6 128.6v2.5M98.3 120.5v3M98.3 126v2.6M105.9 123.5v2.5M111 121h3M115.5 121h3.1"/>
<path d="M131.3 123.5v3.1M131.3 128.1v3M131.3 133.7v2.5M138.9 133.7v2.5M141.4 121h2.6M159.2 121h2.5M123.7 154v2.5M47.5 176.8h5.1M47.5 179.4h5.1M83 161.6h5.1M83 166.7h5.1M83 171.7h5.1"/>
<path d="M83 176.8h5.1M108.4 161.6h5.1M108.4 166.7h5.1M108.4 171.7h5.1M108.4 176.8h5.1M151.6 176.8h5.1M151.6 179.4h5.1M65.2 181.9v2.5M83 181.9h5.1M83 187h5.1M83 192.1h5.1M83 197.1h5.1"/>
<path d="M108.4 181.9h5.1M108.4 187h5.1M108.4 192.1h5.1M108.4 197.1h5.1M138.9 181.9v2.5M62.7 235.2h2.5M65.2 237.8h-5v2.5M67.8 235.2h1.2M69 234l2.6 1.2-2.6 1.3zM69 236.5h.2M69 236.3h.4M69 236.2h.6"/>
<path d="M69 236.1h.9M69 236h1.1M69 235.9h1.3M69 235.8h1.6M69 235.6h1.8M69 235.5h2.1M69 235.4h2.3M69 235.3h2.5M69 235.1h2.4M69 235h2.1M69 234.9h1.9M69 234.8h1.7"/>
<path d="M69 234.7h1.4M69 234.5h1.2M69 234.4h.9M69 234.3h.7M69 234.2h.4M69 234.1h.2M71.6 235.2h1.3M72.1 234.2v-.2h-.5v2.5h-.5v-.2M85.6 230.2v2.5M88.1 237.8v2.5M90.6 235.2h2.6M103.3 235.2h2.6"/>
<path d="M116 237.8v2.5M123.7 230.2v2.5M123.7 237.8v3M138.9 230.2v2.5M138.9 235.2v2.6l1 .2-2 .7 2 .6-2 .6 2 .7-2 .6 2 .7-2 .6 1 .4v2.5M52.6 240.3l2.5-2.5 2.5 2.5h7.6M72.9 240.3v2.6M72.9 258.1v2.5M88.1 241.3v4.1M88.1 247.9v2.6M98.3 240.3v2.6M98.3 255.6v2.5l1 .3-2.1 .6 2.1 .6-2.1 .7 2.1 .6-2.1 .6 2.1 .7-2.1 .6 1.1 .4v2.5"/>
<path d="M108.4 240.3v2.6l1 .2-2 .7 2 .6-2 .6 2 .7-2 .6 2 .6-2 .7 1 .3v2.6M116 241.3v4.1M116 247.9v2.6M123.7 242.4v3M123.7 247.9v2.6M135.5 252.6v.1M135.5 252.5h.3M135.6 252.4h.4M135.6 252.3h.7M135.6 253.7h.1M135.7 252.2h.5M135.7 253.6h.3"/>
<path d="M135.7 252h.4M135.7 253.5h.6M135.8 251.9h.2M135.8 253.4h.6M135.8 251.8l-.4 .8M135.8 251.8l.5 .5-.9 .3M135.8 251.8h.1M135.8 253.2h.5M135.9 253.1h.3M135.9 253h.2M136 252.9l.5 .5-.9 .4zM136.8 251.2l-1.4 1.4"/>
<path d="M137 252.4l-1.4 1.4M138.9 247.9v2.6M138.9 253v2.6M138.9 258.1v2.5M72.9 263.2v2.5l1 .3-2.1 .6 2.1 .7-2.1 .6 2.1 .6-2.1 .7 2.1 .6-2.1 .6 1.1 .4v2.5M83 273.3v5.1h-2.5M83.6 275.9h2v1.9M83.6 273.3v1.5M83.6 275.2v1.5M83.6 277.2v1.2M83.6 277.8h4.5M83.6 274.1h4.5"/>
<path d="M84.6 276h.3M84.6 275.9h.7M84.6 275.8h.5M84.6 275.7h.2M84.6 275.6l.8 .3-.8 .2zM87.3 275.4h1.6l-.8 1.2zM87.4 275.4h1.4M87.4 275.6h1.4M87.5 275.7h1.2M87.6 275.8h1M87.7 275.9h.8M87.7 276h.8"/>
<path d="M87.8 276.2h.6M87.9 276.3h.4M87.9 276.4h.3M88 276.5h.2M88.1 270.8v4.5M88.1 276.6v4.4M89 276.5l-.1 .1h-1.6l-.1 .2M98.3 268.3v2.5M90.6 281v2.5"/>
</g>
<g fill="#c90d0c" stroke="#c90d0c" stroke-width=".21">
<path d="M60.7 122.5h4v.5h-4z"/>
<path d="M60.7 121.5h4v.5h-4z"/>
<path d="M78.4 122.5h4.1v.5h-4.1z"/>
<path d="M78.4 121.5h4.1v.5h-4.1z"/>
<path d="M86.9 120.2h.9v.1h-.9z"/>
<path d="M87.3 119.8h.1v.9h-.1z"/>
<path d="M129.2 127.6h4.1v.5h-4.1z"/>
<path d="M129.2 126.6h4.1v.5h-4.1z"/>
<path d="M96.2 120h4.1v.5h-4.1z"/>
<path d="M96.2 118.9h4.1v.5h-4.1z"/>
<path d="M114 118.9h.5v4.1h-.5z"/>
<path d="M115 118.9h.5v4.1h-.5z"/>
<path d="M114 113.9h.5v4h-.5z"/>
<path d="M115 113.9h.5v4h-.5z"/>
<path d="M113.8 239.5h.9v.2h-.9z"/>
<path d="M114.2 239.2h.1v.9h-.1z"/>
<path d="M121.6 241.9h4.1v.5h-4.1z"/>
<path d="M121.6 240.8h4.1v.5h-4.1z"/>
<path d="M85.9 239.5h.8v.2h-.8z"/>
<path d="M86.2 239.2h.2v.9h-.2z"/>
<path d="M52.5 234.5h10.2v1.5h-10.2z"/>
</g>
<g fill="#c90d0c" stroke="#c90d0c" stroke-width=".21">
<path d="M83 122.7l1.2-.7 1.4-.2v.3l-1.6 .3-.9 .5z" fill-rule="evenodd"/>
<path d="M85.6 121.9l1.3 .2 1.2 .6-.2 .2-1.3-.7-1-.1z" fill-rule="evenodd"/>
<path d="M70.7 94.3a1.27 1.27 0 0 1 1.3 1.3 1.27 1.27 0 0 1-1.3 1.2z" fill-rule="evenodd"/>
<path d="M69 94.7l.5-.3 .4-.1v2.5a1.27 1.27 0 0 1-1.1-.7 1.27 1.27 0 0 1 .2-1.4z" fill-rule="evenodd"/>
<path d="M116 241.2l1.4 .2 1.2 .7-.2 .2-1.3-.7-1.1-.2z" fill-rule="evenodd"/>
<path d="M113.5 242.1l1.2-.7 1.3-.2v.3l-1 .1-1.4 .7z" fill-rule="evenodd"/>
<path d="M88.1 241.2l1.4 .2 1.2 .7-.2 .2-1.4-.7-1-.2z" fill-rule="evenodd"/>
<path d="M85.6 242.1l1.2-.7 1.3-.2v.3l-1 .1-1.4 .7z" fill-rule="evenodd"/>
</g>
<path d="M32.2 87.9h6.4v12.7h-6.4zM144 100.6h15.2v22.9h-15.2zM93.2 232.7h10.1v7.6h-10.1z" fill="none" stroke="#c90d0c" stroke-width=".42"/>
<path d="M36 95.6h1.3M36 93h1.3M36 90.5h1.3M36 98.1h1.3" fill="none" stroke="#c90d0c" stroke-width=".61"/>
<g fill="none" stroke="#0dab76" stroke-width=".21">
<path d="M166.8 77.8v2.5M177 77.8v2.5M42.4 90.5h10.2v17.8M42.4 98.1h2.5v2.5M42.4 95.6h5.1v15.2M42.4 93h7.6v20.3M65.2 95.6h-5v12.7M75.4 95.6h7.6v12.7M166.8 90.5v2.5M177 90.5v2.5M39.9 115.9h17.7v5.1M39.9 118.4h12.7v2.6"/>
<path d="M39.9 108.3h25.3M39.9 110.8h101.5M39.9 113.3h101.5M62.7 108.3v10.1M77.9 108.3h10.2M80.5 108.3v10.1M85.6 108.3v10.1M98.3 100.6v15.3M98.3 103.2h43.1M105.9 118.4h12.7M111 115.9h-5.1v7.6M118.6 115.9h22.8"/>
<path d="M141.4 105.7h-10.1v17.8M141.4 118.4h-5.1v2.6h-17.7M161.7 103.2h17.8M161.7 105.7h17.8M161.7 110.8h2.6M166.8 100.6v5.1M177 100.6v2.6M39.9 123.5h2.5v2.5M39.9 121h5M52.6 131.1v2.6M57.6 131.1v2.6M62.7 126v2.6"/>
<path d="M80.5 126v2.6M85.6 126v2.6M98.3 123.5v2.5M105.9 121h5.1M131.3 131.1v2.6M141.4 121h-2.5v12.7M123.7 156.5v5.1h-10.2M52.6 179.4h5v7.6h25.4M72.9 179.4h-7.7v2.5M72.9 161.6h10.1M72.9 166.7h10.1M83 171.7h-25.4v5.1h-5"/>
<path d="M83 176.8h-10.1v5.1h10.1M113.5 176.8h10.2v5.1h-10.2M113.5 171.7h33v5.1h5.1M113.5 166.7h12.7M123.7 179.4h15.2v2.5M151.6 179.4h-5.1v7.6h-33M72.9 197.1h10.1M72.9 192.1h10.1M113.5 197.1h12.7M113.5 192.1h12.7M65.2 237.8h7.7v2.5M65.2 235.2h2.6"/>
<path d="M72.9 235.2h17.7M85.6 232.7v2.5M88.1 235.2v2.6M105.9 235.2h17.8M108.4 235.2v5.1M116 235.2v2.6M123.7 232.7v5.1M138.9 232.7v2.5M65.2 240.3h2.6v38.1h12.7M88.1 245.4v2.5M98.3 242.9v12.7M108.4 250.5v2.5h-10.1"/>
<path d="M116 245.4v2.5M123.7 245.4v2.5M138.9 245.4v2.5M138.9 255.6v2.5M72.9 260.6v2.6M72.9 273.3v5.1M85.6 268.3h2.5v2.5M98.3 265.7v2.6M88.1 281v5h2.5v-2.5"/>
</g>
<g fill="#0dab76" stroke="#0dab76" stroke-width=".21">
<circle cx="72.9" cy="179.4" r=".51"/>
<circle cx="123.7" cy="179.4" r=".51"/>
<circle cx="105.9" cy="118.4" r=".51"/>
<circle cx="105.9" cy="121" r=".51"/>
<circle cx="88.1" cy="235.2" r=".51"/>
<circle cx="85.6" cy="235.2" r=".51"/>
<circle cx="116" cy="235.2" r=".51"/>
<circle cx="108.4" cy="235.2" r=".51"/>
<circle cx="123.7" cy="235.2" r=".51"/>
<circle cx="177" cy="103.2" r=".51"/>
<circle cx="166.8" cy="105.7" r=".51"/>
<circle cx="80.5" cy="108.3" r=".51"/>
<circle cx="85.6" cy="108.3" r=".51"/>
<circle cx="83" cy="108.3" r=".51"/>
<circle cx="62.7" cy="108.3" r=".51"/>
<circle cx="52.6" cy="108.3" r=".51"/>
<circle cx="60.2" cy="108.3" r=".51"/>
<circle cx="98.3" cy="103.2" r=".51"/>
<circle cx="50" cy="113.3" r=".51"/>
<circle cx="47.5" cy="110.8" r=".51"/>
<circle cx="123.7" cy="115.9" r=".51"/>
<circle cx="123.7" cy="121" r=".51"/>
<circle cx="98.3" cy="253" r=".51"/>
<circle cx="72.9" cy="278.4" r=".51"/>
</g>
<text font-size="5.4" fill="#808080" x="44.9" y="156.5">DRIVER</text>
<text font-size="3.6" fill="#c90d0c" x="28.4" y="121.4" transform="rotate(-90 28.4 121.4)">USB-C</text>
<g font-size="2.5" fill="#808080">
<text x="122.1" y="153.7">5V</text>
<text x="72.9" y="161.6">M_ENA</text>
<text x="88.1" y="158">DRIVER</text>
<text x="72.9" y="166.7">M_IN1</text>
<text x="118.6" y="166.7">M_IN4</text>
<text x="70.3" y="171.8">N$4</text>
<text x="118.6" y="171.8">MOTOR2_A</text>
<text x="62.5" y="186.5">GND</text>
<text x="70.3" y="187">MOTOR1_A</text>
<text x="118.6" y="187">MOTOR2_B</text>
<text x="136.1" y="186.5">GND</text>
<text x="72.9" y="197.2">VIN</text>
<text x="72.9" y="192.1">M_IN2</text>
<text x="118.6" y="197.2">M_ENB</text>
<text x="121.1" y="192.1">M_IN3</text>
<text x="88.1" y="202.2">L293B</text>
</g>
<g font-size="2.1" fill="#808080">
<text x="39.6" y="90.1">VBUS</text>
<text x="39.6" y="92.7">D-</text>
<text x="39.6" y="95.2">D+</text>
<text x="39.6" y="97.7">GND</text>
<text x="141.2" y="107.9">15</text>
<text x="141.2" y="102.8">16</text>
<text x="142.4" y="105.4">4</text>
<text x="146.3" y="106.5">V3</text>
<text x="146.3" y="103.9">VCC</text>
<text x="152.5" y="103.9">TXO</text>
<text x="153.3" y="106.5">RXI</text>
<text x="159.6" y="107.9">14</text>
<text x="159.6" y="105.4">3</text>
<text x="159.6" y="102.8">2</text>
<text x="29.2" y="109">VBUS</text>
<text x="32.2" y="111.6">D+</text>
<text x="142.4" y="110.4">5</text>
<text x="142.4" y="113">6</text>
<text x="146.3" y="109">R232 RTS</text>
<text x="146.3" y="111.6">UD+</text>
<text x="152.5" y="111.6">DTR</text>
<text x="159.6" y="113">12</text>
<text x="159.6" y="110.4">13</text>
<text x="30.7" y="116.6">CC1</text>
<text x="30.7" y="119.2">CC2</text>
<text x="32.7" y="114.1">D-</text>
<text x="142.4" y="115.5">7</text>
<text x="142.4" y="118.1">8</text>
<text x="146.3" y="114.1">UD-</text>
<text x="146.3" y="116.6">XI</text>
<text x="146.3" y="119.2">XO</text>
<text x="152.2" y="114.1">DCD</text>
<text x="152.4" y="119.2">DSR</text>
<text x="154.7" y="116.6">RI</text>
<text x="159.6" y="118.1">10</text>
<text x="159.6" y="115.5">11</text>
<text x="29.3" y="121.7">SHLD</text>
<text x="30.2" y="124.3">GND</text>
<text x="142.4" y="120.6">1</text>
<text x="146.3" y="121.7">GND</text>
<text x="152.6" y="121.7">CTS</text>
<text x="159.6" y="120.6">9</text>
<text x="84.6" y="161.2">1</text>
<text x="110.7" y="161.2">16</text>
<text x="84.6" y="166.3">2</text>
<text x="90.4" y="162.4">1-2EN</text>
<text x="90.4" y="167.4">1A</text>
<text x="100.4" y="162.4">VCC1</text>
<text x="103.5" y="167.4">4A</text>
<text x="110.7" y="166.3">15</text>
<text x="84.6" y="171.4">3</text>
<text x="90.4" y="172.5">1Y</text>
<text x="103.5" y="172.5">4Y</text>
<text x="110.7" y="171.4">14</text>
<text x="43.9" y="177.6">2</text>
<text x="84.6" y="176.5">4</text>
<text x="90.4" y="177.6">GND1</text>
<text x="100.1" y="177.6">GND3</text>
<text x="110.7" y="176.5">13</text>
<text x="159" y="177.6">1</text>
<text x="43.9" y="180.1">1</text>
<text x="84.6" y="181.6">5</text>
<text x="90.4" y="182.7">GND2</text>
<text x="100.1" y="182.7">GND4</text>
<text x="110.7" y="181.6">12</text>
<text x="159" y="180.1">2</text>
<text x="84.6" y="186.6">6</text>
<text x="84.6" y="191.7">7</text>
<text x="90.4" y="187.8">2Y</text>
<text x="103.5" y="187.8">3Y</text>
<text x="110.7" y="186.6">11</text>
<text x="110.7" y="191.7">10</text>
<text x="84.6" y="196.8">8</text>
<text x="90.4" y="192.8">2A</text>
<text x="90.4" y="197.9">VCC2</text>
<text x="100" y="197.9">3-4EN</text>
<text x="103.5" y="192.8">3A</text>
<text x="110.7" y="196.8">9</text>
<text x="93.9" y="236">IN</text>
<text x="96.5" y="239.8">ADJ</text>
<text x="99" y="236">OUT</text>
</g>
<text font-size="1.8" fill="#808080" x="165.5" y="111.4">DTR</text>
<g font-size="1.8" fill="#c90d0c">
<text x="86.1" y="273.3">D</text>
<text x="80.9" y="277.7">G</text>
<text x="86.1" y="279.7">S</text>
</g>
</svg>
